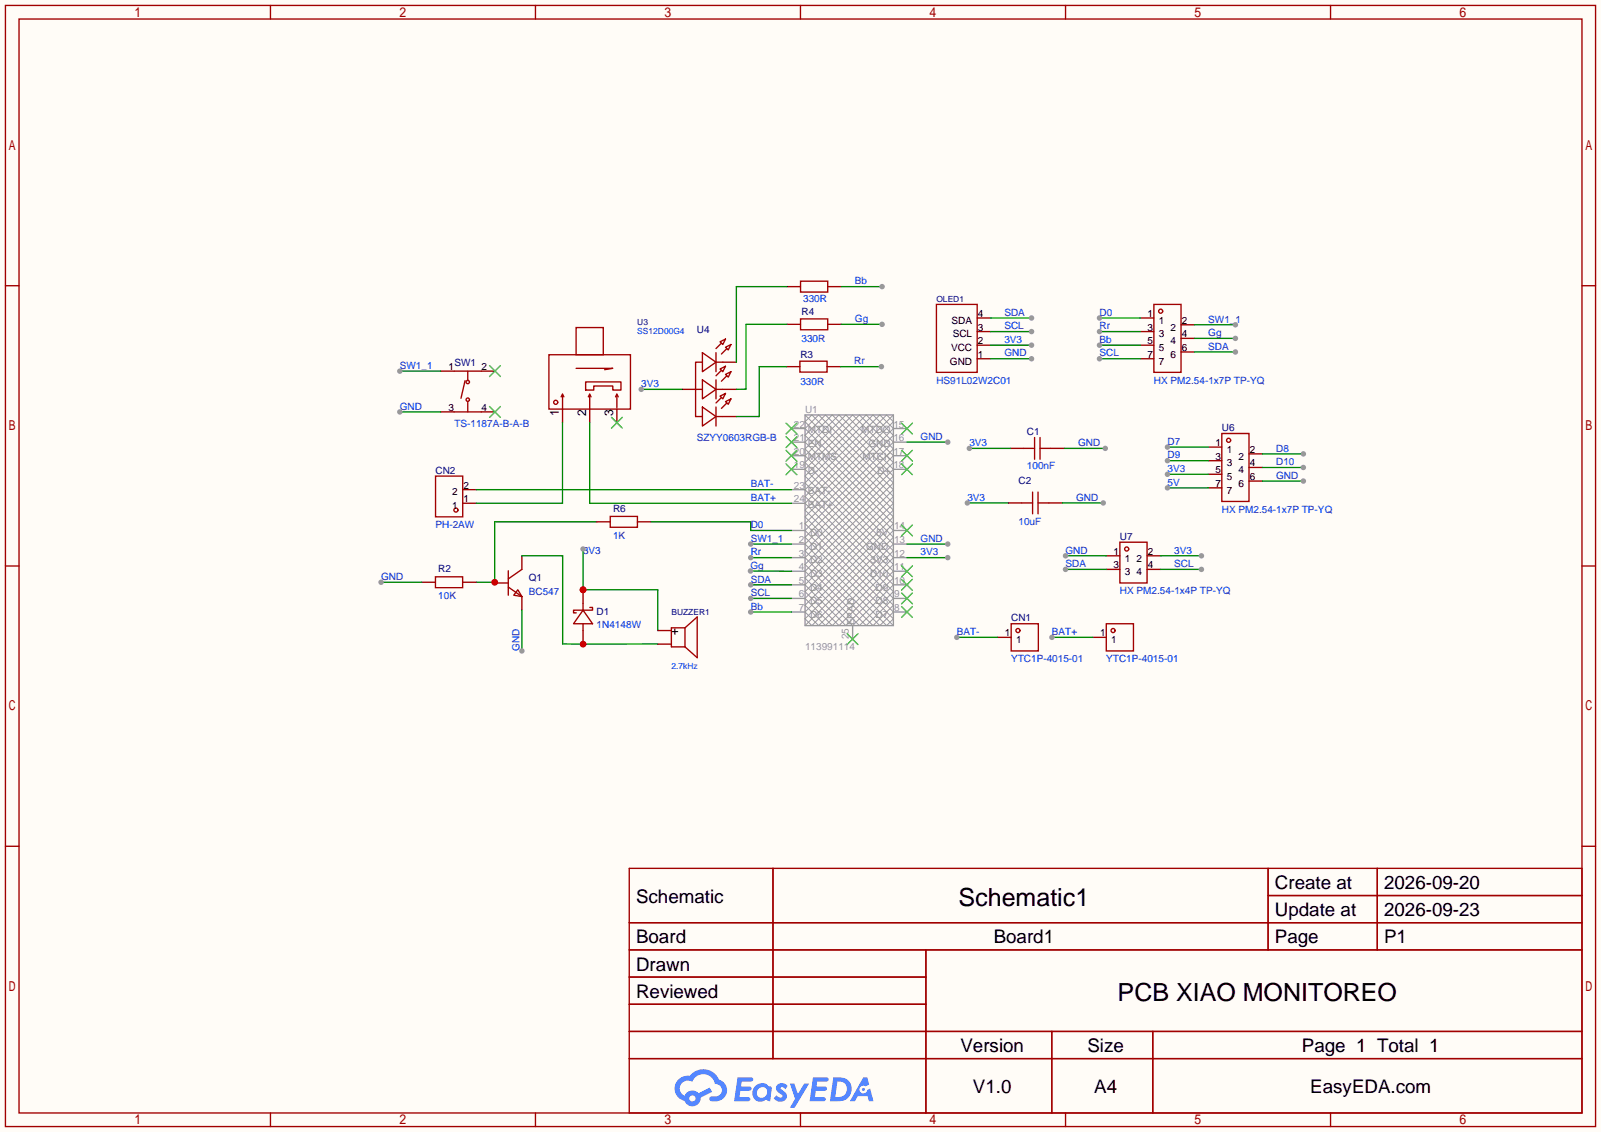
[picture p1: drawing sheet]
<svg xmlns="http://www.w3.org/2000/svg" width="299mm" height="212mm" viewBox="0 0 299 212" stroke-linecap="round" stroke-linejoin="round" font-family="sans-serif">
<path d="M0 0h299.2v211.6h-299.2z" fill="#fffcf7"/>
<g fill="none" stroke="#a10000" stroke-width=".25">
<path d="M1 1h297.2v209.6h-297.2zM3.6 3.6h292.1v204.4h-292.1zM50.5 1v2.6M100.1 1v2.6M149.6 1v2.6M199.1 1v2.6M248.7 1v2.6M1 53.4h2.6M295.7 53.4h2.5M1 105.8h2.6M295.7 105.8h2.5M1 158.2h2.6"/>
<path d="M295.7 158.2h2.5M117.6 162.3h178.1v45.7h-178.1zM117.6 172.5h178.1M117.6 177.5h178.1M144.5 162.3v35.6M173 177.5v30.5M237 162.3v15.2M237 167.4h58.7M257.4 162.3v15.2M117.6 182.6h55.4M117.6 192.8h178.1M117.6 187.7h55.4"/>
<path d="M117.6 197.9h178.1M196.6 192.8v15.2M215.4 192.8v15.2M50.5 208v2.6M100.1 208v2.6M149.6 208v2.6M199.1 208v2.6M248.7 208v2.6"/>
</g>
<g fill="#5487ff">
<path d="M145.3 202.7a1.3 1.3 0 0 1 1.9 .3l-.4 .6a.54 .54 0 0 0-.9-.2l.1 .2a1.58 1.58 0 0 1 1 1.5 1.43 1.43 0 0 1-2.4 .2l.5-.6a.64 .64 0 0 0 .5 .5 .64 .64 0 0 0 .7-.3l-.2-.2a1.6 1.6 0 0 1-1.1-1.6z"/>
<path d="M147.6 202.5h.9l.6 2 1.2-2h.9l-2.7 4.6h-.9l1-1.7z"/>
<path d="M137.8 201.4h1.7a1.31 1.31 0 0 1 1.2 .2 .4 .4 0 0 1-.3 .5l-1.8 .1-.1 .9h1.6a.4 .4 0 0 1 .4 .4 .4 .4 0 0 1-.5 .4h-1.6l-.2 1.2h.8a1.23 1.23 0 0 1 1.2 .2 .39 .39 0 0 1-.4 .5h-2.6z"/>
<path d="M151.9 201.4h1.7a1.32 1.32 0 0 1 1.2 .2 .39 .39 0 0 1-.3 .5l-1.8 .1-.1 .9h1.6a.4 .4 0 0 1 .4 .4 .4 .4 0 0 1-.4 .4h-1.7l-.2 1.2h.8a1.23 1.23 0 0 1 1.2 .1 .39 .39 0 0 1-.4 .6h-2.6z"/>
<path d="M161.3 201.4h.8l.3 1.3-.6 .4a.75 .75 0 0 0-1.1 .3 .75 .75 0 0 0 .5 1 .75 .75 0 0 0 .9-.7l.5-.2 .6 2.3h-.8l-.3-.9h-1.8l-.5 .9h-1z"/>
<path d="M155.7 201.4l-.6 4.4h1.5a2.27 2.27 0 0 0 2.6-2.2 2.27 2.27 0 0 0-2.7-2.2zM156.5 202.1a1.5 1.5 0 0 1 1.8 1.6 1.5 1.5 0 0 1-1.9 1.4h-.3z"/>
<path d="M141.2 203a1.62 1.62 0 0 0-.4 2.1 1.62 1.62 0 0 0 2 .6l.4-.2 .3 .3h.4l.3-2.4-.1-.3-.5-.1a1.58 1.58 0 0 0-2.4 0zM141.8 203.5a.99 .99 0 0 1 1.6 .3 .99 .99 0 0 1-.9 1.4 .94 .94 0 0 1-1-.6 .94 .94 0 0 1 .3-1.1z"/>
<path d="M126.8 201.8a2.37 2.37 0 0 0 1.1 4 1.54 1.54 0 0 0 1.8 1 1.54 1.54 0 0 0 1.2-1.6l2.2-1.1-.5-.8-2 1a1.57 1.57 0 0 0-2.7 .5 1.5 1.5 0 0 1-.7-2.1 1.5 1.5 0 0 1 2.2-.5 2.23 2.23 0 0 1 2.3-1.4 2.23 2.23 0 0 1 2 1.8 1.16 1.16 0 0 1 1.2 1.1 1.16 1.16 0 0 1-1.1 1.2h-.7a.47 .47 0 0 0-.5 .4 .47 .47 0 0 0 .4 .5 2.19 2.19 0 0 0 2.4-.7 2.19 2.19 0 0 0 .1-2.6l-1.1-.7a3.2 3.2 0 0 0-5.5-.7l-1.1 .1zM128.8 205.3a.6 .6 0 0 1 1.2 0 .6 .6 0 0 1-1.2 0z"/>
<circle cx="161.4" cy="203.6" r=".28"/>
</g>
<path d="M150.5 77.6l16.5 16.5-16.5 16.5 6.3 6.3 10.2-10.1-16.5-16.5 12.7-12.7 3.8 3.8-16.5 16.5 16.5 16.5-2.6 2.5-13.9-13.9 16.5-16.6-8.9-8.8-7.6 7.6 16.5 16.5-15.3 15.2-1.2-1.2 16.5-16.6-16.5-16.5 5-5 11.5 11.4-16.5 16.5 11.4 11.4 5.1-5.1-16.5-16.5 16.5-16.5-1.3-1.2-15.2 15.2 16.5 16.5-7.7 7.6-8.8-8.9 16.5-16.5-14-13.9-2.5 2.5 16.5 16.5-16.5 16.5 3.8 3.8 12.7-12.7-16.5-16.5 10.1-10.1 6.4 6.3-16.5 16.5 16.5 16.5M167 77.6l-16.5 16.5 16.5 16.5-6.4 6.3-10.1-10.1 16.5-16.5-12.7-12.7-3.8 3.8 16.5 16.5-16.5 16.5 2.5 2.5 14-13.9-16.5-16.6 8.8-8.8 7.7 7.6-16.5 16.5 15.2 15.2 1.3-1.2-16.5-16.6 16.5-16.5-5.1-5-11.4 11.4 16.5 16.5-11.5 11.4-5-5.1 16.5-16.5-16.5-16.5 1.2-1.2 15.3 15.2-16.5 16.5 7.6 7.6 8.9-8.9-16.5-16.5 13.9-13.9 2.6 2.5-16.5 16.5 16.5 16.5-3.8 3.8-12.7-12.7 16.5-16.5-10.2-10.1-6.3 6.3 16.5 16.5-16.5 16.5" fill="none" stroke="#999" stroke-width=".19"/>
<g fill="none" stroke="#999" stroke-width=".25">
<path d="M150.5 77.6h16.5v39.3h-16.5zM147.9 99.1h2.6M147.9 80.1h2.6M147.9 82.6h2.6M147.9 85.2h2.6M147.9 87.7h2.6M147.9 91.5h2.6M147.9 94.1h2.6M167 99.1h2.5M167 80.1h2.5M167 82.6h2.5M167 85.2h2.5"/>
<path d="M167 87.7h2.5M147.9 101.7h2.6M147.9 104.2h2.6M147.9 106.8h2.6M147.9 109.3h2.6M147.9 111.8h2.6M147.9 114.4h2.6M159.3 116.9v2.6M167 101.7h2.5M167 104.2h2.5M167 106.8h2.5M167 109.3h2.5"/>
<path d="M167 111.8h2.5M167 114.4h2.5"/>
</g>
<g fill="none" stroke="#3c3" stroke-width=".25">
<path d="M114.3 78l2 2M116.3 78l-2 2M146.9 79.1l2 2M148.9 79.1l-2 2M168.5 79.1l2 2M170.5 79.1l-2 2M146.9 86.7l2 2M146.9 84.2l2 2M146.9 81.6l2 2.1M148.9 86.7l-2 2M148.9 84.2l-2 2M148.9 81.6l-2 2.1"/>
<path d="M168.5 98.1l2 2.1M168.5 84.2l2 2M168.5 86.7l2 2M170.5 98.1l-2 2.1M170.5 84.2l-2 2M170.5 86.7l-2 2M158.3 118.5l2.1 2M160.4 118.5l-2.1 2M168.5 113.4l2 2M168.5 110.8l2 2.1M168.5 108.3l2 2M168.5 105.8l2 2"/>
<path d="M170.5 113.4l-2 2M170.5 110.8l-2 2.1M170.5 108.3l-2 2M170.5 105.8l-2 2"/>
</g>
<g fill="none" stroke="#a10000" stroke-width=".25">
<path d="M102.6 66.3h15.2v10.2h-15.2zM104.9 74.2l.2-.5 .3 .5M105.1 73.9v2.6M107.7 61.2h5v5.1h-5zM107.7 68.8h6.8l-1.5 .3M109.4 71.4h6.7v1.5h-1.6v-.8h-3.5v.8h-1.6zM110 74.2l.2-.5 .3 .5M110.2 73.9v2.6M115 74.2l.3-.5 .2 .5M115.3 73.9v2.3M81.4 89h5.1v7.6h-5.1z"/>
<circle cx="103.9" cy="75.2" r=".38"/>
<circle cx="85.2" cy="95.3" r=".38"/>
</g>
<path d="M105.1 76.5v2.5M110.2 76.5v2.5M115.3 76.5v2.5M86.5 94.1h2.5M86.5 91.5h2.5" fill="none" stroke="#870000" stroke-width=".25"/>
<path d="M105.1 79v15.1h-16.1M140.3 111.8h7.6" fill="none" stroke="#008700" stroke-width=".25"/>
<circle cx="140.3" cy="111.8" r=".51" fill="#999"/>
<path d="M140.3 109.3h7.6" fill="none" stroke="#008700" stroke-width=".25"/>
<circle cx="140.3" cy="109.3" r=".51" fill="#999"/>
<path d="M169.5 101.7h7.6" fill="none" stroke="#008700" stroke-width=".25"/>
<circle cx="177.1" cy="101.7" r=".51" fill="#999"/>
<path d="M169.5 104.2h7.6" fill="none" stroke="#008700" stroke-width=".25"/>
<circle cx="177.1" cy="104.2" r=".51" fill="#999"/>
<path d="M95 106.7v4.6M95 109.7l2.5 1.8M96.8 110.2l.7 1.3-1.5-.2zM97.5 106.4l-2.5 1.8" fill="none" stroke="#a10000" stroke-width=".25"/>
<path d="M92.5 109h2.5M97.5 103.9v2.5M97.5 111.5v2.5" fill="none" stroke="#870000" stroke-width=".25"/>
<path d="M111.5 97.5h-19v11.5M89 108.8h3.5" fill="none" stroke="#008700" stroke-width=".25"/>
<circle cx="92.5" cy="108.8" r=".63" fill="#c00"/>
<path d="M97.5 114v7.7" fill="none" stroke="#008700" stroke-width=".25"/>
<circle cx="97.5" cy="121.7" r=".51" fill="#999"/>
<path d="M97.5 103.9h7.7v16.5h17.7M109 102.6v7.6h13.9v7.7" fill="none" stroke="#008700" stroke-width=".25"/>
<circle cx="109" cy="110.2" r=".63" fill="#c00"/>
<circle cx="109" cy="102.6" r=".51" fill="#999"/>
<path d="M114 96.5h5.1v2.1h-5.1zM81.4 107.8h5.1v2h-5.1z" fill="none" stroke="#a10000" stroke-width=".25"/>
<path d="M111.5 97.5h2.5M119.1 97.5h2.6M78.8 108.8h2.6M86.5 108.8h2.5" fill="none" stroke="#870000" stroke-width=".25"/>
<path d="M71.2 108.8h7.6" fill="none" stroke="#008700" stroke-width=".25"/>
<circle cx="71.2" cy="108.8" r=".51" fill="#999"/>
<g fill="none" stroke="#a10000" stroke-width=".25">
<path d="M84.9 77h5.1M84.9 69.4h5.1M86.9 71.1l-.7 3.3M87.4 69.4v1.7M87.4 75.2v1.8"/>
<circle cx="87.4" cy="71.4" r=".32"/>
<circle cx="87.4" cy="74.7" r=".32"/>
</g>
<path d="M82.3 69.4h2.6M82.3 77h2.6M90 69.4h2.5M90 77h2.5" fill="none" stroke="#870000" stroke-width=".25"/>
<path d="M91.5 68.4l2 2M91.5 76l2 2M93.5 68.4l-2 2M93.5 76l-2 2" fill="none" stroke="#3c3" stroke-width=".25"/>
<path d="M140.3 101.7h7.6" fill="none" stroke="#008700" stroke-width=".25"/>
<circle cx="140.3" cy="101.7" r=".51" fill="#999"/>
<path d="M74.7 69.4h7.6" fill="none" stroke="#008700" stroke-width=".25"/>
<circle cx="74.7" cy="69.4" r=".51" fill="#999"/>
<path d="M74.7 77h7.6" fill="none" stroke="#008700" stroke-width=".25"/>
<circle cx="74.7" cy="77" r=".51" fill="#999"/>
<g fill="none" stroke="#a10000" stroke-width=".25">
<path d="M130 72.8h1.3M131.3 71l2.5 1.8-2.5 1.8zM131.3 65.9l2.5 1.8-2.5 1.8zM131.3 67.7h-1.3v10.2h1.3M131.3 76.1l2.5 1.8-2.5 1.7zM133.8 72.8h1.3M133.8 65.9v3.6M133.8 71v3.6M133.8 76.1v3.5M133.8 67.7h1.3M133.8 77.9h1.3M134.6 69l1-.5-.5 1z"/>
<path d="M134.6 63.9l1-.5-.5 1zM134.6 74l1-.5-.5 1.1zM134.8 69.2l-1 1M134.8 64.1l-1 1.1M134.8 74.3l-1 1M135.6 70l1-.5-.5 1zM135.6 64.9l1-.5-.5 1zM135.6 75.1l1-.5-.5 1zM135.8 70.2l-1 1.1M135.8 65.2l-1 1M135.8 75.3l-1 1"/>
</g>
<path d="M127.5 72.8h2.5M135.1 72.8h2.5M135.1 67.7h2.5M135.1 77.9h2.5" fill="none" stroke="#870000" stroke-width=".25"/>
<path d="M119.8 72.8h7.7" fill="none" stroke="#008700" stroke-width=".25"/>
<circle cx="119.8" cy="72.8" r=".51" fill="#999"/>
<path d="M149.6 59.6h5.1v2h-5.1zM149.5 67.5h5.1v2h-5.1z" fill="none" stroke="#a10000" stroke-width=".25"/>
<path d="M147 68.5h2.5M147.1 60.6h2.5M154.6 68.5h2.5M154.7 60.6h2.5" fill="none" stroke="#870000" stroke-width=".25"/>
<path d="M140.3 106.7l7.6 .1" fill="none" stroke="#008700" stroke-width=".25"/>
<circle cx="140.3" cy="106.7" r=".51" fill="#999"/>
<path d="M149.6 52.6h5.1v2h-5.1z" fill="none" stroke="#a10000" stroke-width=".25"/>
<path d="M147.1 53.6h2.5M154.7 53.6h2.5" fill="none" stroke="#870000" stroke-width=".25"/>
<path d="M147.1 53.6h-9.5v14.1M157.2 53.6h7.7M147 68.5h-5.1v9.4h-4.3M147.1 60.6h-7.7v12.1l-1.8 .1" fill="none" stroke="#008700" stroke-width=".25"/>
<circle cx="164.9" cy="53.6" r=".51" fill="#999"/>
<path d="M157.2 60.6h7.7" fill="none" stroke="#008700" stroke-width=".25"/>
<circle cx="164.9" cy="60.6" r=".51" fill="#999"/>
<path d="M157.1 68.5h7.6" fill="none" stroke="#008700" stroke-width=".25"/>
<circle cx="164.7" cy="68.5" r=".51" fill="#999"/>
<path d="M140.3 104.2h7.6" fill="none" stroke="#008700" stroke-width=".25"/>
<circle cx="140.3" cy="104.2" r=".51" fill="#999"/>
<path d="M140.3 114.4h7.6" fill="none" stroke="#008700" stroke-width=".25"/>
<circle cx="140.3" cy="114.4" r=".51" fill="#999"/>
<path d="M191.3 83.8h2.1M193.4 81.8v4M194.4 83.8h2M194.4 81.8v4" fill="none" stroke="#a10000" stroke-width=".25"/>
<path d="M188.8 83.8h2.5M196.4 83.8h2.5" fill="none" stroke="#870000" stroke-width=".25"/>
<path d="M181.2 83.8h7.6" fill="none" stroke="#008700" stroke-width=".25"/>
<circle cx="181.2" cy="83.8" r=".51" fill="#999"/>
<path d="M198.9 83.8h7.7" fill="none" stroke="#008700" stroke-width=".25"/>
<circle cx="206.6" cy="83.8" r=".51" fill="#999"/>
<path d="M191 94h2M193 92v4M194 94h2M194 92v4" fill="none" stroke="#a10000" stroke-width=".25"/>
<path d="M188.4 94h2.6M196 94h2.6" fill="none" stroke="#870000" stroke-width=".25"/>
<path d="M180.8 94h7.6" fill="none" stroke="#008700" stroke-width=".25"/>
<circle cx="180.8" cy="94" r=".51" fill="#999"/>
<path d="M198.6 94h7.6" fill="none" stroke="#008700" stroke-width=".25"/>
<circle cx="206.2" cy="94" r=".51" fill="#999"/>
<path d="M169.5 82.6h7.6" fill="none" stroke="#008700" stroke-width=".25"/>
<circle cx="177.1" cy="82.6" r=".51" fill="#999"/>
<path d="M175 56.9h7.6v12.7h-7.6z" fill="none" stroke="#a10000" stroke-width=".25"/>
<path d="M182.6 59.4h2.6M182.6 67.1h2.6M182.6 64.5h2.6M182.6 62h2.6" fill="none" stroke="#870000" stroke-width=".25"/>
<path d="M185.2 67.1h7.6" fill="none" stroke="#008700" stroke-width=".25"/>
<circle cx="192.8" cy="67.1" r=".51" fill="#999"/>
<path d="M185.2 64.5h7.6" fill="none" stroke="#008700" stroke-width=".25"/>
<circle cx="192.8" cy="64.5" r=".51" fill="#999"/>
<path d="M185.2 62h7.6" fill="none" stroke="#008700" stroke-width=".25"/>
<circle cx="192.8" cy="62" r=".51" fill="#999"/>
<path d="M185.2 59.4h7.6" fill="none" stroke="#008700" stroke-width=".25"/>
<circle cx="192.8" cy="59.4" r=".51" fill="#999"/>
<g fill="none" stroke="#a10000" stroke-width=".25">
<path d="M215.6 56.9h5.1v12.7h-5.1zM228.3 81h5.1v12.7h-5.1zM189 116.6h5.1v5.1h-5.1zM206.8 116.6h5v5.1h-5z"/>
<circle cx="216.9" cy="58.2" r=".38"/>
<circle cx="229.6" cy="82.3" r=".38"/>
<circle cx="190.2" cy="117.9" r=".38"/>
<circle cx="208" cy="117.9" r=".38"/>
</g>
<g fill="none" stroke="#870000" stroke-width=".25">
<path d="M213.1 59.4h2.5M213.1 62h2.5M213.1 64.5h2.5M213.1 67.1h2.5M220.7 65.8h2.6M220.7 63.2h2.6M220.7 60.7h2.6M225.8 83.6h2.5M225.8 86.1h2.5M225.8 88.6h2.5M225.8 91.2h2.5M233.4 89.9h2.6"/>
<path d="M233.4 87.4h2.6M233.4 84.8h2.6M186.4 119.1h2.6M204.2 119.1h2.6"/>
</g>
<path d="M178.8 119.1h7.6" fill="none" stroke="#008700" stroke-width=".25"/>
<circle cx="178.8" cy="119.1" r=".51" fill="#999"/>
<path d="M196.6 119.1h7.6" fill="none" stroke="#008700" stroke-width=".25"/>
<circle cx="196.6" cy="119.1" r=".51" fill="#999"/>
<path d="M205.5 59.4h7.6" fill="none" stroke="#008700" stroke-width=".25"/>
<circle cx="205.5" cy="59.4" r=".51" fill="#999"/>
<path d="M205.5 62h7.6" fill="none" stroke="#008700" stroke-width=".25"/>
<circle cx="205.5" cy="62" r=".51" fill="#999"/>
<path d="M205.5 64.5h7.6" fill="none" stroke="#008700" stroke-width=".25"/>
<circle cx="205.5" cy="64.5" r=".51" fill="#999"/>
<path d="M205.5 67.1h7.6" fill="none" stroke="#008700" stroke-width=".25"/>
<circle cx="205.5" cy="67.1" r=".51" fill="#999"/>
<path d="M223.3 65.8h7.6" fill="none" stroke="#008700" stroke-width=".25"/>
<circle cx="230.9" cy="65.8" r=".51" fill="#999"/>
<path d="M223.3 63.2h7.6" fill="none" stroke="#008700" stroke-width=".25"/>
<circle cx="230.9" cy="63.2" r=".51" fill="#999"/>
<path d="M223.3 60.7h7.6" fill="none" stroke="#008700" stroke-width=".25"/>
<circle cx="230.9" cy="60.7" r=".51" fill="#999"/>
<path d="M218.2 83.6h7.6" fill="none" stroke="#008700" stroke-width=".25"/>
<circle cx="218.2" cy="83.6" r=".51" fill="#999"/>
<path d="M218.2 86.1h7.6" fill="none" stroke="#008700" stroke-width=".25"/>
<circle cx="218.2" cy="86.1" r=".51" fill="#999"/>
<path d="M218.2 88.6h7.6" fill="none" stroke="#008700" stroke-width=".25"/>
<circle cx="218.2" cy="88.6" r=".51" fill="#999"/>
<path d="M236 84.8h7.6" fill="none" stroke="#008700" stroke-width=".25"/>
<circle cx="243.6" cy="84.8" r=".51" fill="#999"/>
<path d="M236 87.4h7.6" fill="none" stroke="#008700" stroke-width=".25"/>
<circle cx="243.6" cy="87.4" r=".51" fill="#999"/>
<path d="M236 89.9h7.6" fill="none" stroke="#008700" stroke-width=".25"/>
<circle cx="243.6" cy="89.9" r=".51" fill="#999"/>
<path d="M218.2 91.2h7.6" fill="none" stroke="#008700" stroke-width=".25"/>
<circle cx="218.2" cy="91.2" r=".51" fill="#999"/>
<path d="M110.2 79v15.1h37.7M89 91.5h58.9M121.7 97.5h18.6v1.6h7.6" fill="none" stroke="#008700" stroke-width=".25"/>
<path d="M109 117.9v2.5" fill="none" stroke="#870000" stroke-width=".25"/>
<circle cx="109" cy="120.4" r=".63" fill="#c00"/>
<path d="M109 110.2v2.6" fill="none" stroke="#870000" stroke-width=".25"/>
<circle cx="109" cy="110.2" r=".63" fill="#c00"/>
<g fill="none" stroke="#a10000" stroke-width=".25">
<path d="M109 114l1.7 2.6h-3.5zM109 112.8v1.2M109 116.6v1.3M110.2 113.5h.5v.5h-3.5v.6h.5M128 117.3l2.3-2v7.6l-2.3-2M128 117.3v3.6M128 117.3h-2.5v3.6h2.5M209.3 101.3h5.1v7.7h-5.1z"/>
<circle cx="210.6" cy="102.6" r=".38"/>
</g>
<path d="M122.9 117.9h2.6M206.8 103.9h2.5M206.8 106.4h2.5M214.4 103.9h2.5M214.4 106.4h2.5M122.9 120.4h2.6" fill="none" stroke="#870000" stroke-width=".25"/>
<path d="M199.1 103.9h7.7" fill="none" stroke="#008700" stroke-width=".25"/>
<circle cx="199.1" cy="103.9" r=".51" fill="#999"/>
<path d="M199.1 106.4h7.7" fill="none" stroke="#008700" stroke-width=".25"/>
<circle cx="199.1" cy="106.4" r=".51" fill="#999"/>
<path d="M216.9 103.9h7.6" fill="none" stroke="#008700" stroke-width=".25"/>
<circle cx="224.5" cy="103.9" r=".51" fill="#999"/>
<path d="M216.9 106.4h7.6" fill="none" stroke="#008700" stroke-width=".25"/>
<circle cx="224.5" cy="106.4" r=".51" fill="#999"/>
<g font-size="4.7">
<text x="179.2" y="169.3">Schematic1</text>
<text x="208.9" y="187.1">PCB XIAO MONITOREO</text>
</g>
<g font-size="3.5">
<text x="238.3" y="166.2">Create at</text>
<text x="258.7" y="166.2">2026-09-20</text>
<text x="118.9" y="168.7">Schematic</text>
<text x="238.3" y="171.3">Update at</text>
<text x="258.7" y="171.3">2026-09-23</text>
<text x="118.9" y="176.3">Board</text>
<text x="185.7" y="176.3">Board1</text>
<text x="238.3" y="176.3">Page</text>
<text x="258.7" y="176.3">P1</text>
<text x="118.9" y="181.4">Drawn</text>
<text x="118.9" y="186.5">Reviewed</text>
<text x="179.5" y="196.7">Version</text>
<text x="203.2" y="196.7">Size</text>
<text x="243.3" y="196.7">Page 1 Total 1</text>
<text x="181.8" y="204.3">V1.0</text>
<text x="204.5" y="204.3">A4</text>
<text x="244.9" y="204.3">EasyEDA.com</text>
</g>
<g font-size="2.3">
<text x="104.5" y="77.7" transform="rotate(-90 104.5 77.7)">1</text>
<text x="109.5" y="77.7" transform="rotate(-90 109.5 77.7)">2</text>
<text x="114.6" y="77.7" transform="rotate(-90 114.6 77.7)">3</text>
<text x="125.5" y="118.7">+</text>
</g>
<g font-size="1.9" fill="#00f">
<text x="159.8" y="53.1">Bb</text>
<text x="150.1" y="56.4">330R</text>
<text x="187.7" y="59">SDA</text>
<text x="205.5" y="59">D0</text>
<text x="149.8" y="63.9">330R</text>
<text x="159.8" y="60.2">Gg</text>
<text x="187.7" y="64.1">3V3</text>
<text x="187.7" y="61.6">SCL</text>
<text x="205.5" y="61.6">Rr</text>
<text x="205.5" y="64.1">Bb</text>
<text x="225.8" y="65.4">SDA</text>
<text x="225.8" y="62.8">Gg</text>
<text x="225.8" y="60.3">SW1_1</text>
<text x="74.7" y="68.9">SW1_1</text>
<text x="159.6" y="68.1">Rr</text>
<text x="175" y="71.7">HS91L02W2C01</text>
<text x="187.7" y="66.6">GND</text>
<text x="205.5" y="66.6">SCL</text>
<text x="215.6" y="71.7">HX PM2.54-1x7P TP-YQ</text>
<text x="74.7" y="76.6">GND</text>
<text x="119.8" y="72.4">3V3</text>
<text x="149.6" y="72">330R</text>
<text x="84.9" y="79.8">TS-1187A-B-A-B</text>
<text x="130.2" y="82.5">SZYY0603RGB-B</text>
<text x="172" y="82.2">GND</text>
<text x="181.2" y="83.4">3V3</text>
<text x="201.5" y="83.4">GND</text>
<text x="218.2" y="83.1">D7</text>
<text x="191.9" y="87.6">100nF</text>
<text x="218.2" y="85.7">D9</text>
<text x="218.2" y="88.2">3V3</text>
<text x="238.5" y="84.4">D8</text>
<text x="238.5" y="87">D10</text>
<text x="238.5" y="89.5">GND</text>
<text x="140.3" y="91.1">BAT-</text>
<text x="140.3" y="93.6">BAT+</text>
<text x="180.8" y="93.6">3V3</text>
<text x="201.1" y="93.6">GND</text>
<text x="218.2" y="90.8">5V</text>
<text x="228.3" y="95.8">HX PM2.54-1x7P TP-YQ</text>
<text x="81.4" y="98.7">PH-2AW</text>
<text x="114.6" y="100.7">1K</text>
<text x="140.3" y="101.3">SW1_1</text>
<text x="140.3" y="98.7">D0</text>
<text x="172" y="101.3">GND</text>
<text x="190.3" y="98.1">10uF</text>
<text x="109" y="103.5">3V3</text>
<text x="140.3" y="106.3">Gg</text>
<text x="140.3" y="103.8">Rr</text>
<text x="172" y="103.8">3V3</text>
<text x="199.1" y="103.5">GND</text>
<text x="199.1" y="106">SDA</text>
<text x="219.5" y="103.5">3V3</text>
<text x="219.5" y="106">SCL</text>
<text x="71.2" y="108.4">GND</text>
<text x="81.9" y="112">10K</text>
<text x="98.8" y="111.2">BC547</text>
<text x="140.3" y="111.4">SCL</text>
<text x="140.3" y="108.9">SDA</text>
<text x="140.3" y="114">Bb</text>
<text x="209.3" y="111.1">HX PM2.54-1x4P TP-YQ</text>
<text x="111.5" y="117.4">1N4148W</text>
<text x="178.8" y="118.7">BAT-</text>
<text x="196.6" y="118.7">BAT+</text>
<text x="97.1" y="121.7" transform="rotate(-90 97.1 121.7)">GND</text>
<text x="189" y="123.8">YTC1P-4015-01</text>
<text x="206.8" y="123.8">YTC1P-4015-01</text>
</g>
<g font-size="1.9" fill="#000080">
<text x="149.8" y="58.8">R4</text>
<text x="130.2" y="62.2">U4</text>
<text x="84.9" y="68.4">SW1</text>
<text x="149.6" y="66.9">R3</text>
<text x="191.9" y="81.3">C1</text>
<text x="228.3" y="80.6">U6</text>
<text x="81.4" y="88.6">CN2</text>
<text x="114.6" y="95.6">R6</text>
<text x="190.3" y="90.4">C2</text>
<text x="209.3" y="100.9">U7</text>
<text x="81.9" y="106.9">R2</text>
<text x="98.8" y="108.6">Q1</text>
<text x="111.5" y="114.9">D1</text>
<text x="189" y="116.2">CN1</text>
</g>
<g font-size="1.9">
<text x="182.8" y="59.2">4</text>
<text x="214.5" y="59.2">1</text>
<text x="177.7" y="65.6">VCC</text>
<text x="177.8" y="60.5">SDA</text>
<text x="178.1" y="63.1">SCL</text>
<text x="182.8" y="64.3">2</text>
<text x="182.8" y="61.8">3</text>
<text x="214.5" y="61.8">3</text>
<text x="214.5" y="64.3">5</text>
<text x="216.6" y="60.5">1</text>
<text x="216.6" y="63.1">3</text>
<text x="216.6" y="65.6">5</text>
<text x="218.7" y="64.3">4</text>
<text x="218.7" y="61.8">2</text>
<text x="220.9" y="65.6">6</text>
<text x="220.9" y="63.1">4</text>
<text x="220.9" y="60.5">2</text>
<text x="83.8" y="69.2">1</text>
<text x="90" y="69.2">2</text>
<text x="177.5" y="68.1">GND</text>
<text x="182.8" y="66.9">1</text>
<text x="214.5" y="66.9">7</text>
<text x="216.6" y="68.1">7</text>
<text x="218.7" y="66.9">6</text>
<text x="83.8" y="76.8">3</text>
<text x="90" y="76.8">4</text>
<text x="227.2" y="83.4">1</text>
<text x="227.2" y="85.9">3</text>
<text x="227.2" y="88.5">5</text>
<text x="229.3" y="84.6">1</text>
<text x="229.3" y="87.2">3</text>
<text x="229.3" y="89.7">5</text>
<text x="231.4" y="88.5">4</text>
<text x="231.4" y="85.9">2</text>
<text x="233.6" y="89.7">6</text>
<text x="233.6" y="87.2">4</text>
<text x="233.6" y="84.6">2</text>
<text x="84.5" y="95.1">1</text>
<text x="84.5" y="92.6">2</text>
<text x="86.6" y="93.9">1</text>
<text x="86.6" y="91.3">2</text>
<text x="227.2" y="91">7</text>
<text x="229.3" y="92.3">7</text>
<text x="231.4" y="91">6</text>
<text x="208.1" y="103.7">1</text>
<text x="208.1" y="106.2">3</text>
<text x="210.2" y="105">1</text>
<text x="210.2" y="107.5">3</text>
<text x="212.4" y="107.5">4</text>
<text x="212.4" y="105">2</text>
<text x="214.5" y="106.2">4</text>
<text x="214.5" y="103.7">2</text>
<text x="187.8" y="118.9">1</text>
<text x="205.6" y="118.9">1</text>
<text x="189.9" y="120.2">1</text>
<text x="207.7" y="120.2">1</text>
</g>
<g font-size="1.9" fill="#999">
<text x="150.5" y="77.1">U1</text>
<text x="148.4" y="82.4">21</text>
<text x="148.4" y="79.9">22</text>
<text x="151" y="83.5">EN</text>
<text x="151" y="80.9">MTDI</text>
<text x="161" y="80.9">MTDO</text>
<text x="162.3" y="83.5">GND</text>
<text x="167" y="79.9">15</text>
<text x="167" y="82.4">16</text>
<text x="148.4" y="87.5">19</text>
<text x="148.4" y="85">20</text>
<text x="151" y="88.5">D-</text>
<text x="151" y="86">MTMS</text>
<text x="161.2" y="86">MTCK</text>
<text x="164" y="88.5">D+</text>
<text x="167" y="85">17</text>
<text x="167" y="87.5">18</text>
<text x="148.4" y="91.3">23</text>
<text x="148.4" y="93.9">24</text>
<text x="151" y="92.4">BAT-</text>
<text x="151" y="94.9">BAT+</text>
<text x="149.3" y="99">1</text>
<text x="149.3" y="101.5">2</text>
<text x="151.4" y="100.2">D0</text>
<text x="163.7" y="100.2">5V</text>
<text x="167.1" y="101.5">13</text>
<text x="167.1" y="99">14</text>
<text x="149.3" y="104">3</text>
<text x="149.3" y="106.6">4</text>
<text x="151.4" y="102.8">D1</text>
<text x="151.4" y="105.3">D2</text>
<text x="151.4" y="107.8">D3</text>
<text x="161.9" y="102.8">GND</text>
<text x="162.6" y="107.8">D10</text>
<text x="162.7" y="105.3">3V3</text>
<text x="167.1" y="106.6">11</text>
<text x="167.1" y="104">12</text>
<text x="149.3" y="109.1">5</text>
<text x="149.3" y="111.7">6</text>
<text x="151.4" y="110.4">D4</text>
<text x="151.4" y="112.9">D5</text>
<text x="163.6" y="112.9">D8</text>
<text x="163.6" y="110.4">D9</text>
<text x="167.1" y="111.7">9</text>
<text x="167.1" y="109.1">10</text>
<text x="149.3" y="114.2">7</text>
<text x="151.4" y="115.5">D6</text>
<text x="158.7" y="119.5" transform="rotate(-90 158.7 119.5)">25</text>
<text x="159.7" y="116.9" transform="rotate(-90 159.7 116.9)">EPAD</text>
<text x="163.6" y="115.5">D7</text>
<text x="167.1" y="114.2">8</text>
<text x="150.5" y="121.6">113991114</text>
</g>
<g font-size="1.6" fill="#000080">
<text x="175" y="56.5">OLED1</text>
<text x="119.1" y="60.8">U3</text>
<text x="125.5" y="114.9">BUZZER1</text>
</g>
<g font-size="1.6" fill="#00f">
<text x="119.1" y="62.5">SS12D00G4</text>
<text x="125.5" y="125.1">2.7kHz</text>
</g>
</svg>
